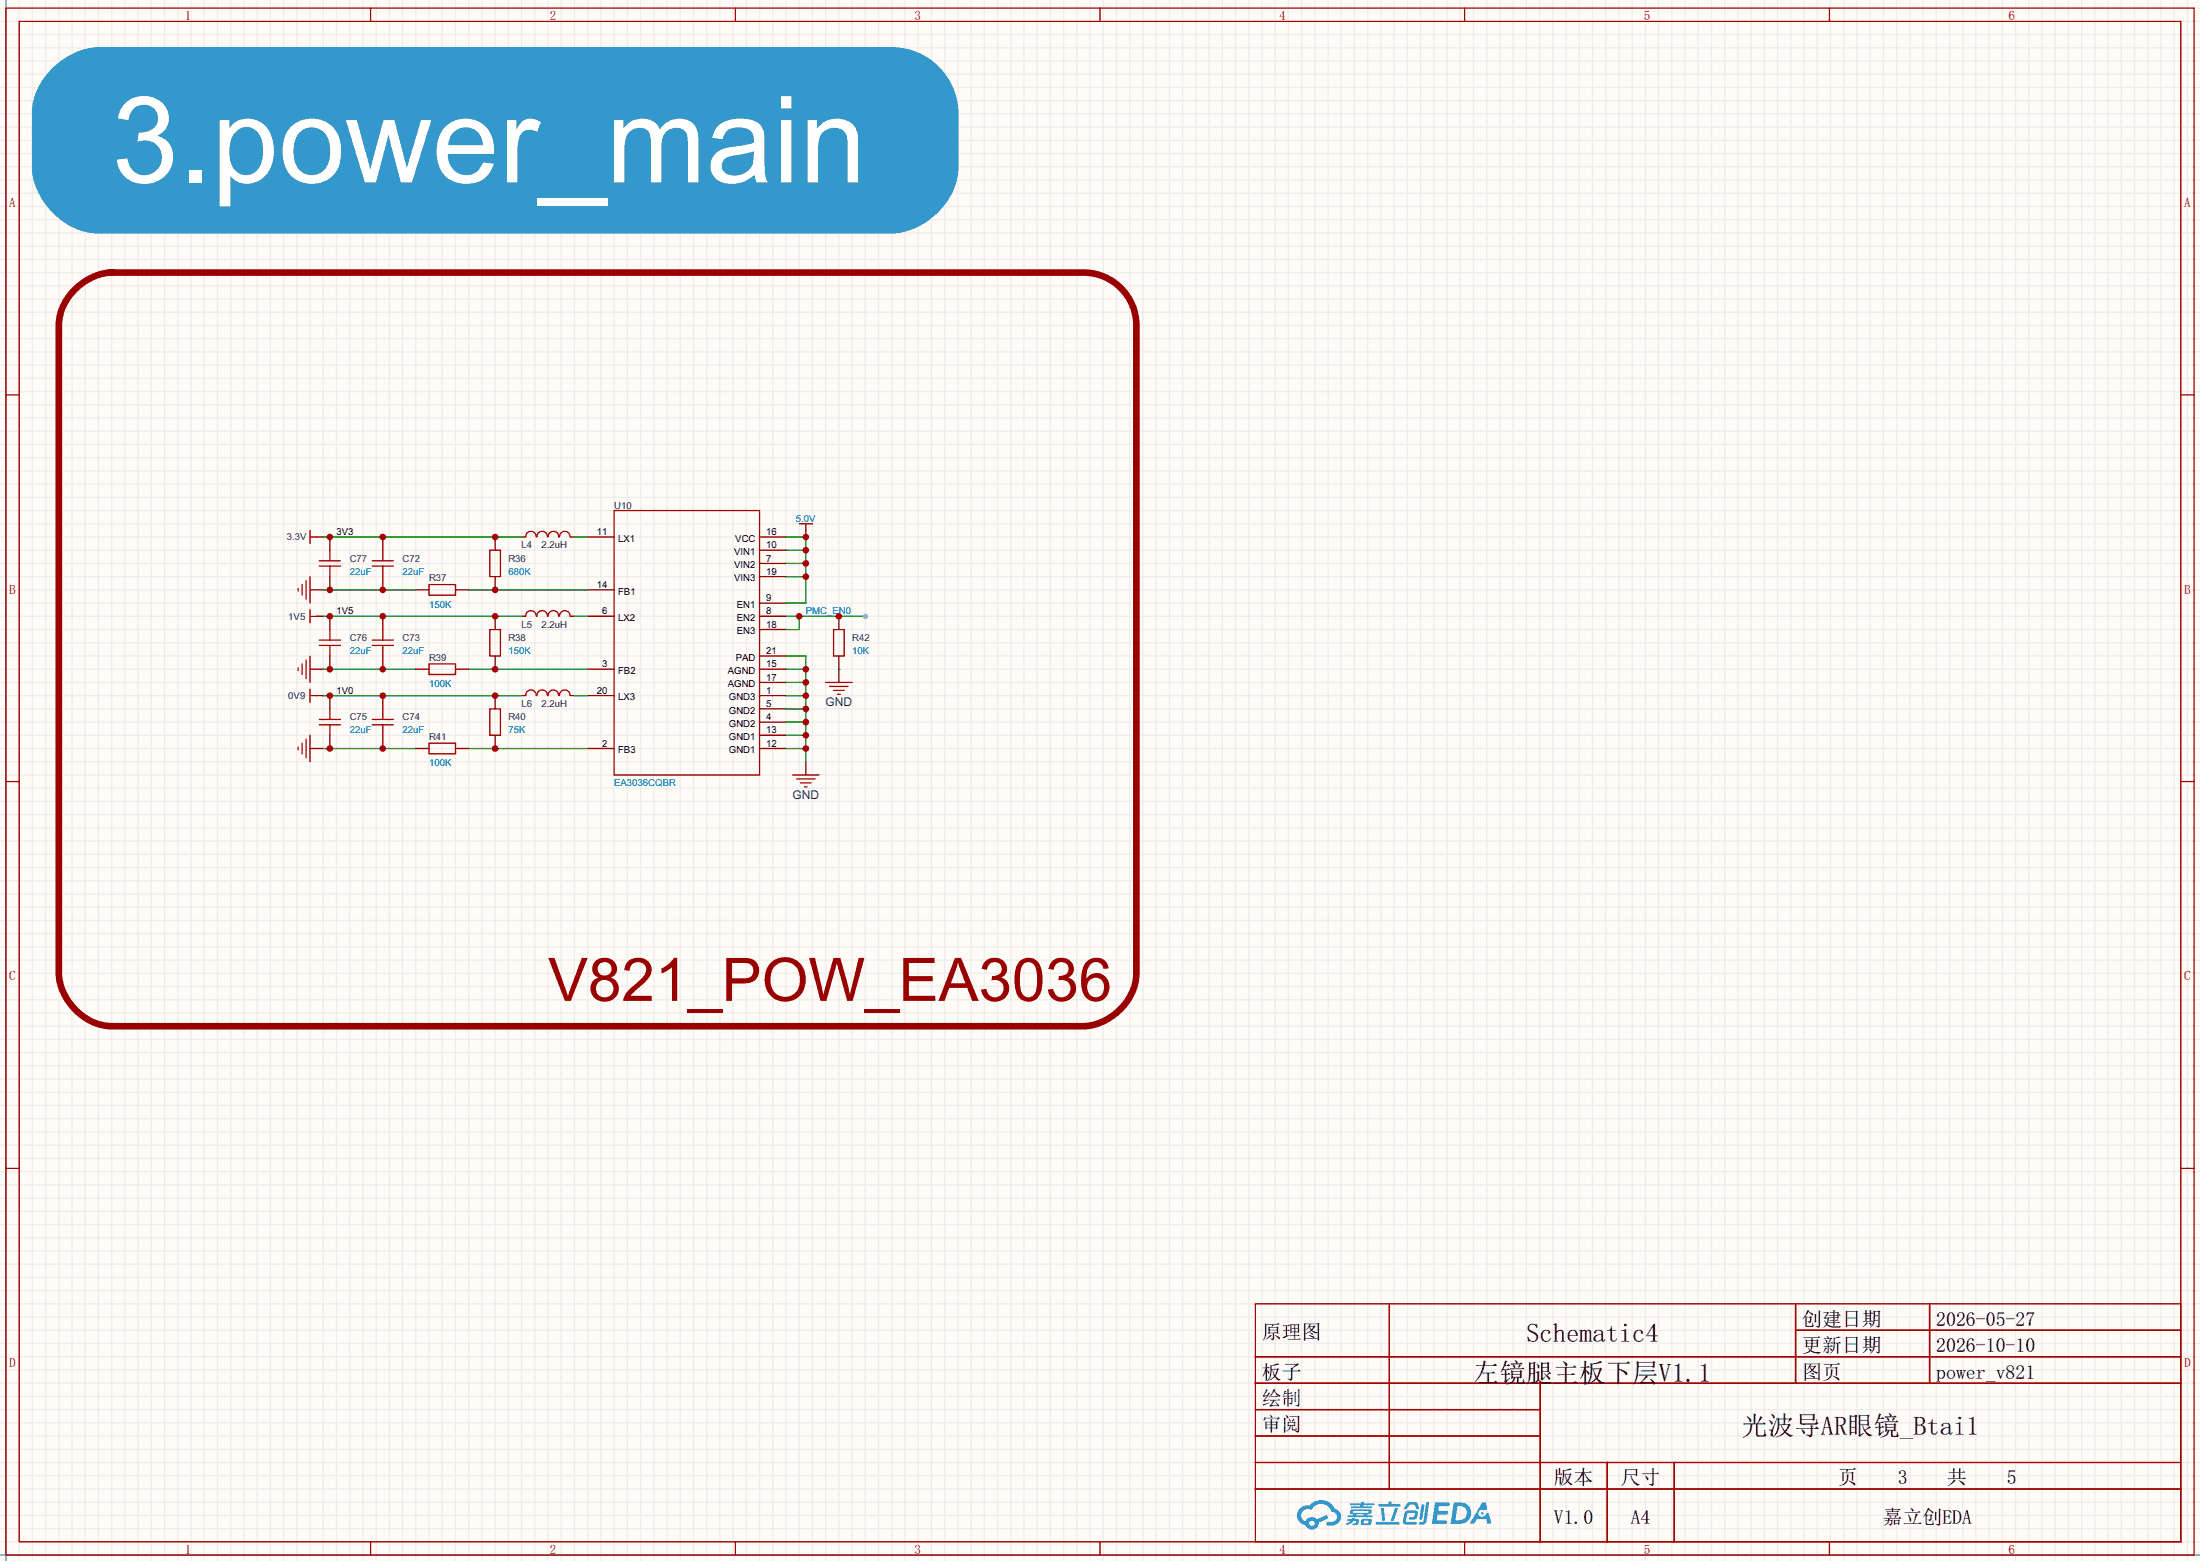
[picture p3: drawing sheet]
<svg xmlns="http://www.w3.org/2000/svg" width="423mm" height="300mm" viewBox="0 0 423 300" stroke-linecap="round" stroke-linejoin="round" font-family="sans-serif">
<path d="M0 0h422.7v299.9h-422.7z" fill="#fffcf7"/>
<g fill="none" stroke="#ededed" stroke-width=".25">
<path d="M0 1.6h422.7M0 4.1h422.7M0 6.6h422.7M0 9.2h422.7M0 11.7h422.7M0 14.3h422.7M0 16.8h422.7M0 19.3h422.7M1.1 0v299.9M3.7 0v299.9M6.2 0v299.9M8.8 0v299.9"/>
<path d="M11.3 0v299.9M13.8 0v299.9M16.4 0v299.9M18.9 0v299.9M21.5 0v299.9M24 0v299.9M26.5 0v299.9M29.1 0v299.9M31.6 0v299.9M34.2 0v299.9M36.7 0v299.9M39.2 0v299.9"/>
<path d="M41.8 0v299.9M44.3 0v299.9M46.9 0v299.9M49.4 0v299.9M51.9 0v299.9M54.5 0v299.9M57 0v299.9M59.6 0v299.9M62.1 0v299.9M64.6 0v299.9M67.2 0v299.9M69.7 0v299.9"/>
<path d="M72.3 0v299.9M74.8 0v299.9M77.3 0v299.9M79.9 0v299.9M82.4 0v299.9M85 0v299.9M87.5 0v299.9M90 0v299.9M92.6 0v299.9M95.1 0v299.9M97.7 0v299.9M100.2 0v299.9"/>
<path d="M102.7 0v299.9M105.3 0v299.9M107.8 0v299.9M110.4 0v299.9M112.9 0v299.9M115.4 0v299.9M118 0v299.9M120.5 0v299.9M123.1 0v299.9M125.6 0v299.9M128.1 0v299.9M130.7 0v299.9"/>
<path d="M133.2 0v299.9M135.8 0v299.9M138.3 0v299.9M140.8 0v299.9M143.4 0v299.9M145.9 0v299.9M148.5 0v299.9M151 0v299.9M153.5 0v299.9M156.1 0v299.9M158.6 0v299.9M161.2 0v299.9"/>
<path d="M163.7 0v299.9M166.2 0v299.9M168.8 0v299.9M171.3 0v299.9M173.9 0v299.9M176.4 0v299.9M178.9 0v299.9M181.5 0v299.9M184 0v299.9M186.6 0v299.9M189.1 0v299.9M191.6 0v299.9"/>
<path d="M194.2 0v299.9M196.7 0v299.9M199.3 0v299.9M201.8 0v299.9M204.3 0v299.9M206.9 0v299.9M209.4 0v299.9M212 0v299.9M214.5 0v299.9M217 0v299.9M219.6 0v299.9M222.1 0v299.9"/>
<path d="M224.7 0v299.9M227.2 0v299.9M229.7 0v299.9M232.3 0v299.9M234.8 0v299.9M237.4 0v299.9M239.9 0v299.9M242.4 0v299.9M245 0v299.9M247.5 0v299.9M250.1 0v299.9M252.6 0v299.9"/>
<path d="M255.1 0v299.9M257.7 0v299.9M260.2 0v299.9M262.8 0v299.9M265.3 0v299.9M267.8 0v299.9M270.4 0v299.9M272.9 0v299.9M275.5 0v299.9M278 0v299.9M280.5 0v299.9M283.1 0v299.9"/>
<path d="M285.6 0v299.9M288.2 0v299.9M290.7 0v299.9M293.2 0v299.9M295.8 0v299.9M298.3 0v299.9M300.9 0v299.9M303.4 0v299.9M305.9 0v299.9M308.5 0v299.9M311 0v299.9M313.6 0v299.9"/>
<path d="M316.1 0v299.9M318.6 0v299.9M321.2 0v299.9M323.7 0v299.9M326.3 0v299.9M328.8 0v299.9M331.3 0v299.9M333.9 0v299.9M336.4 0v299.9M339 0v299.9M341.5 0v299.9M344 0v299.9"/>
<path d="M346.6 0v299.9M349.1 0v299.9M351.7 0v299.9M354.2 0v299.9M356.7 0v299.9M359.3 0v299.9M361.8 0v299.9M364.4 0v299.9M366.9 0v299.9M369.4 0v299.9M372 0v299.9M374.5 0v299.9"/>
<path d="M377.1 0v299.9M379.6 0v299.9M382.1 0v299.9M384.7 0v299.9M387.2 0v299.9M389.8 0v299.9M392.3 0v299.9M394.8 0v299.9M397.4 0v299.9M399.9 0v299.9M402.5 0v299.9M405 0v299.9"/>
<path d="M407.5 0v299.9M410.1 0v299.9M412.6 0v299.9M415.2 0v299.9M417.7 0v299.9M420.2 0v299.9M0 21.9h422.7M0 24.4h422.7M0 27h422.7M0 29.5h422.7M0 32h422.7M0 34.6h422.7"/>
<path d="M0 37.1h422.7M0 39.7h422.7M0 42.2h422.7M0 44.7h422.7M0 47.3h422.7M0 49.8h422.7M0 52.4h422.7M0 54.9h422.7M0 57.4h422.7M0 60h422.7M0 62.5h422.7M0 65.1h422.7"/>
<path d="M0 67.6h422.7M0 70.1h422.7M0 72.7h422.7M0 75.2h422.7M0 77.8h422.7M0 80.3h422.7M0 82.8h422.7M0 85.4h422.7M0 87.9h422.7M0 90.5h422.7M0 93h422.7M0 95.5h422.7"/>
<path d="M0 98.1h422.7M0 100.6h422.7M0 103.2h422.7M0 105.7h422.7M0 108.2h422.7M0 110.8h422.7M0 113.3h422.7M0 115.9h422.7M0 118.4h422.7M0 120.9h422.7M0 123.5h422.7M0 126h422.7"/>
<path d="M0 128.6h422.7M0 131.1h422.7M0 133.6h422.7M0 136.2h422.7M0 138.7h422.7M0 141.3h422.7M0 143.8h422.7M0 146.3h422.7M0 148.9h422.7M0 151.4h422.7M0 154h422.7M0 156.5h422.7"/>
<path d="M0 159h422.7M0 161.6h422.7M0 164.1h422.7M0 166.7h422.7M0 169.2h422.7M0 171.7h422.7M0 174.3h422.7M0 176.8h422.7M0 179.4h422.7M0 181.9h422.7M0 184.4h422.7M0 187h422.7"/>
<path d="M0 189.5h422.7M0 192.1h422.7M0 194.6h422.7M0 197.1h422.7M0 199.7h422.7M0 202.2h422.7M0 204.8h422.7M0 207.3h422.7M0 209.8h422.7M0 212.4h422.7M0 214.9h422.7M0 217.5h422.7"/>
<path d="M0 220h422.7M0 222.5h422.7M0 225.1h422.7M0 227.6h422.7M0 230.2h422.7M0 232.7h422.7M0 235.2h422.7M0 237.8h422.7M0 240.3h422.7M0 242.9h422.7M0 245.4h422.7M0 247.9h422.7"/>
<path d="M0 250.5h422.7M0 253h422.7M0 255.6h422.7M0 258.1h422.7M0 260.6h422.7M0 263.2h422.7M0 265.7h422.7M0 268.3h422.7M0 270.8h422.7M0 273.3h422.7M0 275.9h422.7M0 278.4h422.7"/>
<path d="M0 281h422.7M0 283.5h422.7M0 286h422.7M0 288.6h422.7M0 291.1h422.7M0 293.7h422.7M0 296.2h422.7M0 298.7h422.7"/>
</g>
<path d="M1.1 0v299.9M0 298.7h422.7" fill="none" stroke="#999" stroke-width=".25"/>
<g fill="none" stroke="#a10000" stroke-width=".25">
<path d="M1.1 1.6h420.4v297.1h-420.4zM3.7 4.1h415.3v292.1h-415.3zM71.2 1.6v2.5M141.3 1.6v2.5M211.3 1.6v2.5M281.4 1.6v2.5M351.5 1.6v2.5M1.1 75.9h2.6M419 75.9h2.5M1.1 150.2h2.6M419 150.2h2.5M1.1 224.4h2.6"/>
<path d="M419 224.4h2.5M241.2 250.5h177.8v45.7h-177.8zM266.9 250.5v35.5M345 250.5v15.2M345 255.6h74M370.7 250.5v15.2M241.2 260.6h177.8M241.2 265.7h177.8M241.2 270.8h54.7M241.2 275.9h54.7M295.9 265.7v30.5M71.2 296.2v2.5"/>
<path d="M141.3 296.2v2.5M211.3 296.2v2.5M241.2 281h177.8M241.2 286h177.8M281.4 296.2v2.5M308.8 281v15.2M321.6 281v15.2M351.5 296.2v2.5"/>
</g>
<g fill="#5487ff">
<path d="M275.7 288.6h1.6a1.34 1.34 0 0 1 1.2 .2 .37 .37 0 0 1-.3 .6h-1.7l-.2 .8h1.6a.37 .37 0 0 1 .4 .4 .37 .37 0 0 1-.4 .3h-1.7l-.2 1.1h1.4a.48 .48 0 0 1 .6 .4v.2l-.3 .2h-2.6z"/>
<path d="M284.7 288.7h.7l.4 1.2-.6 .3a.72 .72 0 0 0-1.1 .2 .72 .72 0 0 0 .3 1 .72 .72 0 0 0 1-.4l.1-.2 .5-.2 .6 2.1h-.8l-.3-.8h-1.8l-.5 .8h-.9z"/>
<path d="M273.1 289h.6l-.4 2.7a.31 .31 0 0 1-.3 .3 .31 .31 0 0 1-.3-.3z"/>
<path d="M274 288.6h.6l-.5 3.7a.97 .97 0 0 1-1.6 .5l.2-.4h.6l.2-.2z"/>
<path d="M270.3 288.8l.5-.2h1.2l.4 .4 .3 .8-.6 .2-.3-.9h-.8l-.2 .1-.6 .8-.5-.1z"/>
<path d="M269.9 290.4l.5-.3h1.4a.69 .69 0 0 1 .6 .5 .69 .69 0 0 1-.1 .7 .74 .74 0 0 1-.8 .7h-.6a.27 .27 0 0 1-.2-.3 .27 .27 0 0 1 .3-.3h.6l.2-.7h-1.4l-.3 1.6 1.9 .1a.28 .28 0 0 1 .2 .3 .28 .28 0 0 1-.3 .2h-1.9l-.4-.3-.1-.4z"/>
<path d="M264.3 292.4h4.3a.28 .28 0 0 1 .3 .3 .28 .28 0 0 1-.3 .2h-4.2l-.1-.1z"/>
<path d="M268 289.7h.6l-.8 2.4a.3 .3 0 0 1-.4 .2 .3 .3 0 0 1-.2-.3z"/>
<path d="M265.3 289.7h.6l.2 2.2-.2 .3-.4-.2z"/>
<path d="M264.8 288.9h1.9l.2-.5h.5l-.1 .5h1.5a.27 .27 0 0 1 .3 .3 .27 .27 0 0 1-.3 .3h-3.9l-.1-.2z"/>
<path d="M258.9 291.8h.7l.1-.1 .6-.1-.1 .2 .8 .1 .1 .3-.2 .6-1.1 .2v-.4l.7-.1v-.2l-.5-.1-.5 .5-.8 .3-.1-.4 .8-.3h-.6z"/>
<path d="M259.3 288.8h2.1l.1-.3h.6l-.1 .3h1.9l.2 .2-.2 .2h-1.9l-.1 .2h1.6l.2 .2-.2 .2h-3.9l-.1-.4h1.8v-.2h-1.9l-.1-.1z"/>
<path d="M279.3 288.6l-.6 4.2h1.4a2.14 2.14 0 0 0 2.6-2.2 2.14 2.14 0 0 0-2.7-2zM280 289.3a1.37 1.37 0 0 1 1.8 1.2 1.37 1.37 0 0 1-1.5 1.5h-.7z"/>
<path d="M259.4 290.1l-.1 .7 .6 .1 .1 .2h-1.2l.1 .4h4.6l.2-.1-.2-.3h-.9l.1-.2a.6 .6 0 0 0 .7-.2 .6 .6 0 0 0 0-.7l-3.6-.1zM260 290.3l2.9 .1-.1 .2h-2.8zM260.6 290.9h1.4l-.1 .2h-1.2z"/>
<path d="M261.6 291.9a.9 .9 0 0 0-.1 1 2.48 2.48 0 0 0 1.9-.1 .84 .84 0 0 0 0-1h-1.4zM262.1 292.2l.7-.1 .1 .4-.2 .1h-.7z"/>
<path d="M249.8 289.7a1.91 1.91 0 0 0-.6 2 1.91 1.91 0 0 0 1.6 1.3 1.35 1.35 0 0 0 1.5 .9 1.35 1.35 0 0 0 1.1-1.4l1.9-.9-.5-.6-1.8 .9a1.41 1.41 0 0 0-2.2 .3 1.25 1.25 0 0 1-.6-1.7 1.25 1.25 0 0 1 1.8-.4 1.97 1.97 0 0 1 2-1.2 1.97 1.97 0 0 1 1.7 1.5 .96 .96 0 0 1 1.1 .9 .96 .96 0 0 1-.9 1h-.6a.39 .39 0 0 0-.5 .4 .39 .39 0 0 0 .4 .4 1.87 1.87 0 0 0 1.9-.5 1.87 1.87 0 0 0 .3-2.1l-.6-.6-.4-.1a2.86 2.86 0 0 0-4.8-.6h-.3a2.27 2.27 0 0 0-1.5 .5zM251.6 292.7a.49 .49 0 0 1 .9 0 .49 .49 0 0 1-.9 0z"/>
<circle cx="284.8" cy="290.7" r=".27"/>
</g>
<path d="M14.2 55.8a10.8 10.8 0 0 1 7.3-3.4h186.7a10.2 10.2 0 0 1 10.1 10.1v124.5a10.9 10.9 0 0 1-10.1 10.1h-186.7a10.9 10.9 0 0 1-10.2-10.1v-124.5a9.8 9.8 0 0 1 2.9-6.7z" fill="none" stroke="#900" stroke-width="1.3"/>
<g fill="none" stroke="#870000" stroke-width=".25">
<path d="M112.9 118.4h5.1M112.9 103.2h5.1M112.9 113.3h5.1M145.9 105.7h5.1M145.9 115.9h5.1M145.9 118.4h5.1M145.9 108.2h5.1M145.9 110.8h5.1M145.9 103.2h5.1M112.9 133.6h5.1M112.9 128.6h5.1M145.9 126h5.1"/>
<path d="M145.9 133.6h5.1M145.9 120.9h5.1M145.9 131.1h5.1M145.9 128.6h5.1M145.9 136.2h5.1M145.9 138.7h5.1M112.9 143.8h5.1M145.9 141.3h5.1M145.9 143.8h5.1M154.8 146.3v2.6"/>
</g>
<path d="M118 98.1h27.9v50.8h-27.9zM152.3 148.9h5.1M153 149.6h3.6M153.8 150.4h2M154.6 151.2h.5" fill="none" stroke="#a10000" stroke-width=".25"/>
<path d="M151 126h3.8v20.3M151 138.7h3.8M151 136.2h3.8M151 133.6h3.8M151 131.1h3.8M151 128.6h3.8M151 143.8h3.8M151 141.3h3.8" fill="none" stroke="#008700" stroke-width=".25"/>
<g fill="#c00">
<circle cx="154.8" cy="143.8" r=".63"/>
<circle cx="154.8" cy="141.3" r=".63"/>
<circle cx="154.8" cy="138.7" r=".63"/>
<circle cx="154.8" cy="136.2" r=".63"/>
<circle cx="154.8" cy="133.6" r=".63"/>
<circle cx="154.8" cy="131.1" r=".63"/>
<circle cx="154.8" cy="128.6" r=".63"/>
</g>
<path d="M151 103.2h3.8v12.7h-3.8M151 110.8h3.8M151 108.2h3.8M151 105.7h3.8" fill="none" stroke="#008700" stroke-width=".25"/>
<g fill="#c00">
<circle cx="154.8" cy="110.8" r=".63"/>
<circle cx="154.8" cy="108.2" r=".63"/>
<circle cx="154.8" cy="105.7" r=".63"/>
</g>
<path d="M151 118.4h15.2M153.5 118.4v2.5h-2.5" fill="none" stroke="#008700" stroke-width=".25"/>
<circle cx="153.5" cy="118.4" r=".63" fill="#c00"/>
<circle cx="166.2" cy="118.4" r=".51" fill="#999"/>
<path d="M57.3 113.1v.5M58 112.3v2M58.8 111.5v3.6M59.6 101.9v2.5M59.6 110.8v5.1M59.6 103.2h1.2M94.1 105.7h2v5.1h-2zM101 103.1a1.01 1.01 0 0 1 1-1 1.01 1.01 0 0 1 1 1M103.1 103.1a1.01 1.01 0 0 1 1.1-1 1.01 1.01 0 0 1 1 1M105.3 103.1a1.01 1.01 0 0 1 1-1 1.01 1.01 0 0 1 1 1M107.5 103.1a1.01 1.01 0 0 1 1-1 1.01 1.01 0 0 1 1 1" fill="none" stroke="#a10000" stroke-width=".25"/>
<path d="M59.6 113.3h2.5M60.8 103.2h1.3M95.1 103.2v2.5M100.2 103.2h.8M109.6 103.2h.8" fill="none" stroke="#870000" stroke-width=".25"/>
<path d="M62.1 113.3h17.8M62.1 103.2h38.1M90 113.3h22.9" fill="none" stroke="#008700" stroke-width=".25"/>
<circle cx="95.1" cy="103.2" r=".63" fill="#c00"/>
<path d="M95.1 110.8v2.5" fill="none" stroke="#870000" stroke-width=".25"/>
<circle cx="95.1" cy="113.3" r=".63" fill="#c00"/>
<path d="M59.6 117.1v2.6M59.6 118.4h1.2M82.4 112.3h5.1v2h-5.1zM101 118.4a1.01 1.01 0 0 1 1-1.1 1.01 1.01 0 0 1 1 1.1M103.1 118.4a1.01 1.01 0 0 1 1.1-1.1 1.01 1.01 0 0 1 1 1.1M105.3 118.4a1.01 1.01 0 0 1 1-1.1 1.01 1.01 0 0 1 1 1.1M107.5 118.4a1.01 1.01 0 0 1 1-1.1 1.01 1.01 0 0 1 1 1.1M57.3 128.3v.5M58 127.5v2.1M58.8 126.8v3.5M59.6 126v5.1M94.1 120.9h2v5.1h-2z" fill="none" stroke="#a10000" stroke-width=".25"/>
<path d="M60.8 118.4h1.3M79.9 113.3h2.5M87.5 113.3h2.5M95.1 118.4v2.5M100.2 118.4h.8M109.6 118.4h.8M59.6 128.6h2.5" fill="none" stroke="#870000" stroke-width=".25"/>
<path d="M62.1 118.4h38.1M110.4 103.2h2.5M62.1 128.6h17.8M90 128.6h22.9" fill="none" stroke="#008700" stroke-width=".25"/>
<circle cx="95.1" cy="118.4" r=".63" fill="#c00"/>
<path d="M95.1 126v2.6" fill="none" stroke="#870000" stroke-width=".25"/>
<circle cx="95.1" cy="128.6" r=".63" fill="#c00"/>
<path d="M59.6 132.4v2.5M59.6 133.6h1.2M82.4 127.5h5.1v2.1h-5.1zM94.1 136.2h2v5.1h-2zM101 133.6a1.01 1.01 0 0 1 1-1.1 1.01 1.01 0 0 1 1 1.1M103.1 133.6a1.01 1.01 0 0 1 1.1-1.1 1.01 1.01 0 0 1 1 1.1M105.3 133.6a1.01 1.01 0 0 1 1-1.1 1.01 1.01 0 0 1 1 1.1M107.5 133.6a1.01 1.01 0 0 1 1-1.1 1.01 1.01 0 0 1 1 1.1M57.3 143.5v.6M58 142.8v2M58.8 142v3.6M59.6 141.3v5" fill="none" stroke="#a10000" stroke-width=".25"/>
<path d="M60.8 133.6h1.3M79.9 128.6h2.5M87.5 128.6h2.5M95.1 133.6v2.6M100.2 133.6h.8M109.6 133.6h.8M59.6 143.8h2.5" fill="none" stroke="#870000" stroke-width=".25"/>
<path d="M110.4 118.4h2.5M62.1 133.6h38.1M62.1 143.8h17.8M90 143.8h22.9" fill="none" stroke="#008700" stroke-width=".25"/>
<circle cx="95.1" cy="133.6" r=".63" fill="#c00"/>
<path d="M95.1 141.3v2.5" fill="none" stroke="#870000" stroke-width=".25"/>
<circle cx="95.1" cy="143.8" r=".63" fill="#c00"/>
<path d="M82.4 142.8h5.1v2h-5.1z" fill="none" stroke="#a10000" stroke-width=".25"/>
<path d="M73.5 110.8v2.5M79.9 143.8h2.5M87.5 143.8h2.5" fill="none" stroke="#870000" stroke-width=".25"/>
<path d="M110.4 133.6h2.5" fill="none" stroke="#008700" stroke-width=".25"/>
<circle cx="73.5" cy="113.3" r=".63" fill="#c00"/>
<path d="M73.5 103.2v2.5" fill="none" stroke="#870000" stroke-width=".25"/>
<circle cx="73.5" cy="103.2" r=".63" fill="#c00"/>
<path d="M71.5 108.8h4.1M71.5 107.7h4.1M73.5 105.7v2M73.5 108.8v2" fill="none" stroke="#a10000" stroke-width=".25"/>
<path d="M73.5 126v2.6" fill="none" stroke="#870000" stroke-width=".25"/>
<circle cx="73.5" cy="128.6" r=".63" fill="#c00"/>
<path d="M73.5 118.4v2.5" fill="none" stroke="#870000" stroke-width=".25"/>
<circle cx="73.5" cy="118.4" r=".63" fill="#c00"/>
<path d="M71.5 124h4.1M71.5 123h4.1M73.5 120.9v2.1M73.5 124v2" fill="none" stroke="#a10000" stroke-width=".25"/>
<path d="M73.5 141.3v2.5" fill="none" stroke="#870000" stroke-width=".25"/>
<circle cx="73.5" cy="143.8" r=".63" fill="#c00"/>
<path d="M73.5 133.6v2.6" fill="none" stroke="#870000" stroke-width=".25"/>
<circle cx="73.5" cy="133.6" r=".63" fill="#c00"/>
<path d="M71.5 139.2h4.1M71.5 138.2h4.1M73.5 136.2v2M73.5 139.2v2.1M160.1 120.9h2.1v5.1h-2.1z" fill="none" stroke="#a10000" stroke-width=".25"/>
<path d="M161.2 118.4v2.5" fill="none" stroke="#870000" stroke-width=".25"/>
<circle cx="161.2" cy="118.4" r=".63" fill="#c00"/>
<path d="M161.2 126v5.1M63.4 141.3v2.5" fill="none" stroke="#870000" stroke-width=".25"/>
<path d="M158.6 131.1h5.1M159.4 131.9h3.5M160.1 132.6h2.1M160.9 133.4h.5" fill="none" stroke="#a10000" stroke-width=".25"/>
<path d="M161.2 128.6h.1" fill="none" stroke="#008700" stroke-width=".25"/>
<circle cx="63.4" cy="143.8" r=".63" fill="#c00"/>
<path d="M63.4 133.6v2.6" fill="none" stroke="#870000" stroke-width=".25"/>
<circle cx="63.4" cy="133.6" r=".63" fill="#c00"/>
<path d="M61.3 139.2h4.1M61.3 138.2h4.1M63.4 136.2v2M63.4 139.2v2.1" fill="none" stroke="#a10000" stroke-width=".25"/>
<path d="M63.4 126v2.6" fill="none" stroke="#870000" stroke-width=".25"/>
<circle cx="63.4" cy="128.6" r=".63" fill="#c00"/>
<path d="M63.4 118.4v2.5" fill="none" stroke="#870000" stroke-width=".25"/>
<circle cx="63.4" cy="118.4" r=".63" fill="#c00"/>
<path d="M61.3 124h4.1M61.3 123h4.1M63.4 120.9v2.1M63.4 124v2" fill="none" stroke="#a10000" stroke-width=".25"/>
<path d="M63.4 110.8v2.5" fill="none" stroke="#870000" stroke-width=".25"/>
<circle cx="63.4" cy="113.3" r=".63" fill="#c00"/>
<path d="M63.4 103.2v2.5" fill="none" stroke="#870000" stroke-width=".25"/>
<circle cx="63.4" cy="103.2" r=".63" fill="#c00"/>
<path d="M61.3 108.8h4.1M61.3 107.7h4.1M63.4 105.7v2M63.4 108.8v2" fill="none" stroke="#a10000" stroke-width=".25"/>
<path d="M10.4 12.9a13.2 13.2 0 0 1 8.5-3.7h152.4a12.7 12.7 0 0 1 12.7 12.7v10.1a13.5 13.5 0 0 1-8.9 12l-2.5 .7h-1.3h-152.4a13.5 13.5 0 0 1-11.9-8.9l-.7-2.5-.1-1.3v-10.1a12.3 12.3 0 0 1 4.2-9z" fill="#39c" stroke="#39c" stroke-width=".25"/>
<path d="M154.8 101.9v1.3" fill="none" stroke="#870000" stroke-width=".25"/>
<circle cx="154.8" cy="103.2" r=".63" fill="#c00"/>
<path d="M153.5 100.6h2.6M154.8 100.6v1.3" fill="none" stroke="#a10000" stroke-width=".25"/>
<text font-size="23.1" fill="#fff" x="21.5" y="35">3.power_main</text>
<text font-size="11.5" fill="#900" x="105.3" y="192.3">V821_POW_EA3036</text>
<g font-size="5.1">
<text x="293.2" y="257.8">Schematic4</text>
<text x="283.1" y="265.5">左镜腿主板下层V1.1</text>
<text x="334.6" y="275.6">光</text>
<text x="339.6" y="275.6">波</text>
<text x="344.7" y="275.6">导</text>
<text x="349.8" y="275.6">A</text>
<text x="352.3" y="275.6">R</text>
<text x="354.9" y="275.6">眼</text>
<text x="360" y="275.6">镜</text>
<text x="365" y="275.6">_</text>
<text x="367.6" y="275.6">B</text>
<text x="370.1" y="275.6">t</text>
<text x="372.7" y="275.6">a</text>
<text x="375.2" y="275.6">i</text>
<text x="377.7" y="275.6">1</text>
</g>
<g font-size="3.8">
<text x="242.4" y="257.2">原理图</text>
<text x="346.2" y="254.7">创建日期</text>
<text x="372" y="254.7">2026-05-27</text>
<text x="346.2" y="259.8">更新日期</text>
<text x="372" y="259.8">2026-10-10</text>
<text x="242.4" y="269.9">绘制</text>
<text x="242.4" y="264.8">板子</text>
<text x="346.2" y="264.8">图页</text>
<text x="372" y="264.8">power_v821</text>
<text x="242.4" y="275">审阅</text>
<text x="298.5" y="285.2">版本</text>
<text x="311.4" y="285.2">尺寸</text>
<text x="353.2" y="285.2">页</text>
<text x="364.6" y="285.2">3</text>
<text x="374.1" y="285.2">共</text>
<text x="385.5" y="285.2">5</text>
<text x="298.5" y="292.8">V1.0</text>
<text x="313.3" y="292.8">A4</text>
<text x="361.7" y="292.8">嘉立创E</text>
<text x="375.1" y="292.8">DA</text>
</g>
<g font-size="2.5" fill="#a00000">
<text x="35.5" y="3.8">1</text>
<text x="105.6" y="3.8">2</text>
<text x="175.7" y="3.8">3</text>
<text x="245.7" y="3.8">4</text>
<text x="315.8" y="3.8">5</text>
<text x="385.8" y="3.8">6</text>
<text x="1.8" y="39.7">A</text>
<text x="419.6" y="39.7">A</text>
<text x="1.8" y="114">B</text>
<text x="419.6" y="114">B</text>
<text x="1.8" y="188.3">C</text>
<text x="419.6" y="188.3">C</text>
<text x="1.8" y="262.6">D</text>
<text x="419.6" y="262.6">D</text>
<text x="35.5" y="298.5">1</text>
<text x="105.6" y="298.5">2</text>
<text x="175.7" y="298.5">3</text>
<text x="245.7" y="298.5">4</text>
<text x="315.8" y="298.5">5</text>
<text x="385.8" y="298.5">6</text>
</g>
<g font-size="2.3" fill="#000080">
<text x="158.6" y="135.7">GND</text>
<text x="152.2" y="153.5">GND</text>
</g>
<g font-size="1.8" fill="#000080">
<text x="118" y="97.7">U10</text>
<text x="55.1" y="103.8">3.3V</text>
<text x="67.2" y="107.9">C77</text>
<text x="77.3" y="107.9">C72</text>
<text x="97.7" y="107.9">R36</text>
<text x="100.2" y="105.3">L4</text>
<text x="104" y="105.3">2.2uH</text>
<text x="82.4" y="111.7">R37</text>
<text x="55.4" y="119">1V5</text>
<text x="67.2" y="123.1">C76</text>
<text x="77.3" y="123.1">C73</text>
<text x="97.7" y="123.1">R38</text>
<text x="100.2" y="120.6">L5</text>
<text x="104" y="120.6">2.2uH</text>
<text x="163.7" y="123.1">R42</text>
<text x="82.4" y="126.9">R39</text>
<text x="55.4" y="134.3">0V9</text>
<text x="100.2" y="135.8">L6</text>
<text x="104" y="135.8">2.2uH</text>
<text x="67.2" y="138.4">C75</text>
<text x="77.3" y="138.4">C74</text>
<text x="82.4" y="142.2">R41</text>
<text x="97.7" y="138.4">R40</text>
</g>
<g font-size="1.8" fill="#00f">
<text x="152.9" y="100.3">5.0V</text>
<text x="67.2" y="110.4">22uF</text>
<text x="77.3" y="110.4">22uF</text>
<text x="97.7" y="110.4">680K</text>
<text x="82.4" y="116.8">150K</text>
<text x="154.8" y="118">PMC_EN0</text>
<text x="67.2" y="125.7">22uF</text>
<text x="77.3" y="125.7">22uF</text>
<text x="97.7" y="125.7">150K</text>
<text x="163.7" y="125.7">10K</text>
<text x="82.4" y="132">100K</text>
<text x="67.2" y="140.9">22uF</text>
<text x="77.3" y="140.9">22uF</text>
<text x="97.7" y="140.9">75K</text>
<text x="82.4" y="147.2">100K</text>
<text x="118" y="151.1">EA3036CQBR</text>
</g>
<g font-size="1.8">
<text x="64.6" y="102.8">3V3</text>
<text x="114.7" y="102.8">11</text>
<text x="118.7" y="104.1">LX1</text>
<text x="141.1" y="106.6">VIN1</text>
<text x="141.3" y="104.1">VCC</text>
<text x="147.2" y="105.3">10</text>
<text x="147.2" y="107.9">7</text>
<text x="147.2" y="102.8">16</text>
<text x="114.7" y="113">14</text>
<text x="141.1" y="109.1">VIN2</text>
<text x="141.1" y="111.7">VIN3</text>
<text x="147.2" y="110.4">19</text>
<text x="64.6" y="118">1V5</text>
<text x="115.7" y="118">6</text>
<text x="118.7" y="119.3">LX2</text>
<text x="118.7" y="114.2">FB1</text>
<text x="141.6" y="116.8">EN1</text>
<text x="141.6" y="119.3">EN2</text>
<text x="147.2" y="115.5">9</text>
<text x="147.2" y="118">8</text>
<text x="141.6" y="121.8">EN3</text>
<text x="147.2" y="125.7">21</text>
<text x="147.2" y="120.6">18</text>
<text x="115.7" y="128.2">3</text>
<text x="118.7" y="129.5">FB2</text>
<text x="139.8" y="129.5">AGND</text>
<text x="141.4" y="126.9">PAD</text>
<text x="147.2" y="130.7">17</text>
<text x="147.2" y="128.2">15</text>
<text x="64.6" y="133.3">1V0</text>
<text x="114.7" y="133.3">20</text>
<text x="118.7" y="134.5">LX3</text>
<text x="139.8" y="132">AGND</text>
<text x="140" y="137.1">GND2</text>
<text x="140" y="134.5">GND3</text>
<text x="147.2" y="135.8">5</text>
<text x="147.2" y="133.3">1</text>
<text x="115.7" y="143.4">2</text>
<text x="140" y="142.2">GND1</text>
<text x="140" y="139.6">GND2</text>
<text x="147.2" y="140.9">13</text>
<text x="147.2" y="143.4">12</text>
<text x="147.2" y="138.4">4</text>
<text x="118.7" y="144.7">FB3</text>
<text x="140" y="144.7">GND1</text>
</g>
</svg>
